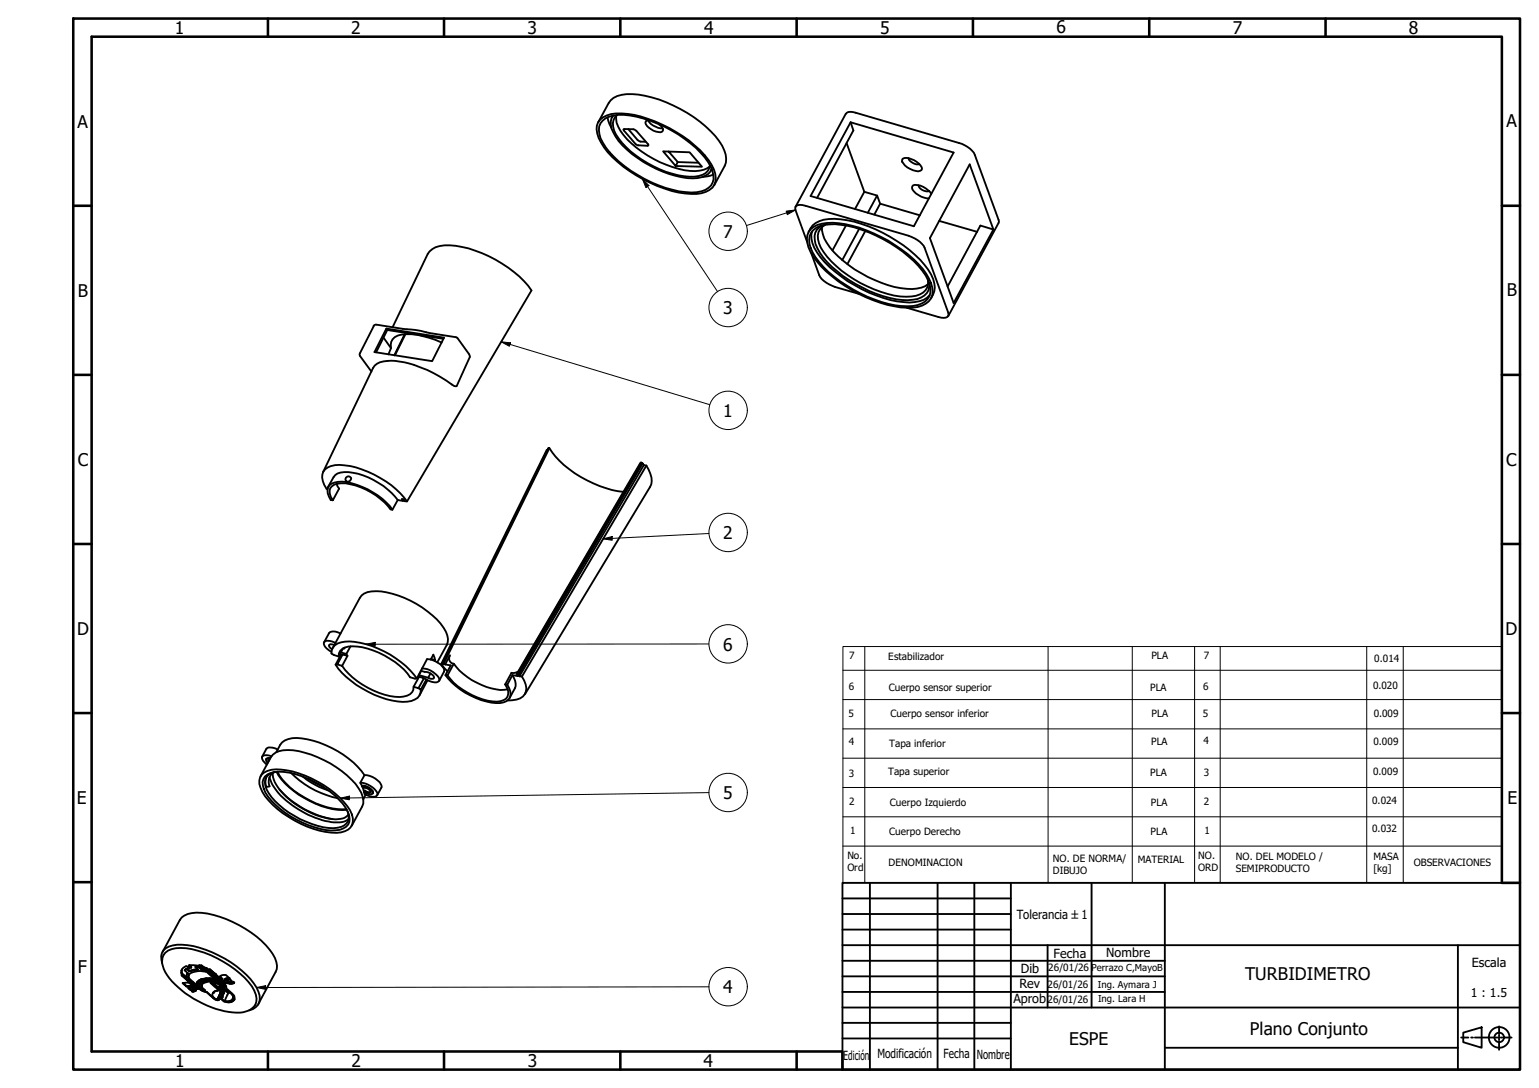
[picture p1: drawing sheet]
<svg xmlns="http://www.w3.org/2000/svg" width="420mm" height="297mm" viewBox="0 0 420 297" stroke-linecap="round" stroke-linejoin="round" font-family="sans-serif">
<!-- layer: Visible (ISO) -->
<g fill="none" stroke="#000" stroke-width=".51">
<path d="M163.3 33.4l2.9-5.3a6.5 6.5 0 0 1 6.5-2.4 35.5 35.5 0 0 1 23.6 12.8 6.8 6.8 0 0 1 1.6 6.8l-2.9 5.2M163.8 32.7a7.3 7.3 0 0 1 5.9-1.7 35.3 35.3 0 0 1 20 8.7 15.9 15.9 0 0 1 5.6 7.7 4.1 4.1 0 0 1-3.8 5.4 24.1 24.1 0 0 1-14-2.9 32.7 32.7 0 0 1-12.6-9.7 8.6 8.6 0 0 1-2-5.9l.4-.8zM164.5 32.9a9.1 9.1 0 0 1 7.6-1.4 35.5 35.5 0 0 1 20.3 11.5 9.2 9.2 0 0 1 2.4 5.9 4.6 4.6 0 0 1-4.7 3.6 30.2 30.2 0 0 1-17.8-5.8 24.1 24.1 0 0 1-8.3-8.9 4.5 4.5 0 0 1 .5-4.9zM165.9 32.1l1 2.7M167.1 32.1l.3-.6a4.1 4.1 0 0 0 0 4.7 23.4 23.4 0 0 0 10 9 24.7 24.7 0 0 0 13 3.4 4.6 4.6 0 0 0 3.9-2.5M168.2 31.6a8.6 8.6 0 0 0 3 6.4 29.1 29.1 0 0 0 18.5 8.7 6.4 6.4 0 0 0 4.1-1.2M168.5 31.4a3.9 3.9 0 0 0-.4 5.3 28.1 28.1 0 0 0 18.7 11.4 7 7 0 0 0 6.4-1.4l.6-1.6M170.2 35.3h2.7l.6 .2 3.4 3.9 .1 .3h-2.9l-.4-.2-3.4-3.9zM171.5 35.2l2.8 3.2 .6 .3h1.4M176.9 32.9a4.7 4.7 0 0 0 4 2.1M177.2 32.9l-.9 .2a1.35 1.35 0 0 0 .7 1.7 4 4 0 0 0 3.8 1.1l.2-.2a1.99 1.99 0 0 0-1.2-1.8M231.1 39.1l4.9 13.3"/>
<path d="M232.2 33.4l28.1 8.2-10.8 20.2-28.2-8.3zM232.2 33.4l.8 2.2-9.9 18.4M182.6 41.4l2.4 2.8-.5 1.1-3.5-4 7.3 .3 3.3 3.9-7.1-.2M185 44.2l5.7 .2M194.3 46.2l-.2 .4M194.8 47.7l-3 .6M217.2 56.5l13.7-25.4a2.08 2.08 0 0 1 2.7-.3l28.2 8.2 2.4 1.1a5.1 5.1 0 0 1 1.9 2.2l6.6 18.2-13.8 25.8M236 52.4l3.5 1 .8 2.2M236 52.4l-2.6 4.7M239.5 53.4l-2.6 4.7M240.3 55.6l-1.6 3M240.3 55.6l10.8 3.2"/>
<path d="M246.4 43.4a4.1 4.1 0 0 1 4.5 1.3 1.3 1.3 0 0 1 .6 1.8 3.9 3.9 0 0 1-3.8-.8 3.3 3.3 0 0 1-1.4-2zM248 43.2a2.62 2.62 0 0 0 3 1.6M250.8 50.6a2.4 2.4 0 0 0 2.9 1.5M254.3 52.9a5.1 5.1 0 0 0-5-2.3l-.3 .3a1.79 1.79 0 0 0 1.1 1.9l.7 .5a5.3 5.3 0 0 0 2.8 .9M220.3 66l-3.1-8.7a1.04 1.04 0 0 1 .2-1.1 1.04 1.04 0 0 1 1-.3l1.5 .3 28.2 8.2 1.6 .7 1.4 .9 1.3 1.6 6.5 17.8a1.04 1.04 0 0 1-.2 1.1 1.04 1.04 0 0 1-1.1 .3l-1.4-.3-8.7-2.5M220.7 63.4a5.8 5.8 0 0 1 5.6-3.6 32.5 32.5 0 0 1 18.5 6 24.3 24.3 0 0 1 10 10.4 5.3 5.3 0 0 1-.6 5.3M221.4 62.5a9.6 9.6 0 0 1 7.6-1.6 37.3 37.3 0 0 1 23.9 13.8 8.3 8.3 0 0 1 1.6 5.9 5.5 5.5 0 0 1-5.3 3.4 30.8 30.8 0 0 1-16.8-4.9 29.4 29.4 0 0 1-11.1-10.3 5.2 5.2 0 0 1 .1-6.3zM221.5 69.1l2.1 6a6.9 6.9 0 0 0 4.4 3.2l6.6 1.9M221.7 63.2a8.1 8.1 0 0 0 2.3 7.1 38.5 38.5 0 0 0 20.9 12 11 11 0 0 0 8.2-1l.7-.7M222 62.9a9 9 0 0 1 7.6-1.5 37.1 37.1 0 0 1 22.2 12.6 7.4 7.4 0 0 1 1.9 6.8 6.1 6.1 0 0 1-5.9 2.8 31.8 31.8 0 0 1-16.7-5.7 23.4 23.4 0 0 1-9.8-10.2 4.6 4.6 0 0 1 .7-4.8zM224.4 62a9.3 9.3 0 0 0 3.2 6.8 33.8 33.8 0 0 0 19.9 10.1 8.6 8.6 0 0 0 5.9-1.3M224.5 61.5a3.8 3.8 0 0 0-1.9 5.1 17.4 17.4 0 0 0 5.9 7.4 33.2 33.2 0 0 0 19.3 8 6.5 6.5 0 0 0 5.2-2l.5-.8 .2-1.9"/>
<path d="M225.4 61.3a3.8 3.8 0 0 0-1.8 5.1 22.7 22.7 0 0 0 9.4 9.8 30.7 30.7 0 0 0 14.4 4.8 6.6 6.6 0 0 0 5.3-1.8l.5-.8 .2-1.9M230.9 61.6l-3.6 6.8M234.6 62.5l-4.7 8.5M236.2 63.1l-4.9 9M256.4 60.3l10.4 3M271.2 62.7l-10.9 20-6.4-17.7 10.8-20.1 6.5 17.8-3.5-1.1-9 16.6M102 89l.7-.4 7.2 1.2 3.6 .3 11.3 2.1 3.2 4.4 .3 .9-3.6 7.8-.7 .1a33.2 33.2 0 0 0-17.1-6.9 6.9 6.9 0 0 0-4.6 1.3l-14.1 29.1M102 89l-3.8 7.7 .1 .5 3.1 4.3M104.7 92.2l2 2.8-.7 1.8M105.5 89.7l-3.3 6.4 15.8 2.5 3.2-6.4-15.7-2.5 .2 .4 15.3 2.4M105.7 90.1l-3 6.1M107.2 89.3l9.6-20a5.9 5.9 0 0 1 6-2.3 32.4 32.4 0 0 1 22.3 12.3l-34 57.6-.6-.1-.4-.5h-.4l.3 .5 .2-.4"/>
<path d="M110.5 91.2l-2.9 5.8M110.7 91.2l-2.9 5.8M120.6 93.5l-1.8-.7a16.5 16.5 0 0 0-10.2-1.2 2.83 2.83 0 0 0-1.9 3.4M89.4 133.5h-.2a4 4 0 0 1-.4-5.4 6.1 6.1 0 0 1 5.3-1.1 26.8 26.8 0 0 1 17 9.9M89.5 133v.1M89.6 132.9l1.5-2.6a4.8 4.8 0 0 1 5.3-1.2 21 21 0 0 1 12.2 7.4M90.9 136.6l-.6-.1a3.4 3.4 0 0 1-.4-4 6.5 6.5 0 0 1 6.1-.6 20.8 20.8 0 0 1 11.1 7.3M91.9 132.1l.7 1.3-1.7 3.2M94.5 130.4a.71 .71 0 0 1 1.1-.2 .71 .71 0 0 1-.1 1.1 .76 .76 0 0 1-1.1 0l-.1-.4zM108.6 136.5l-1.5 2.7-.5-.1a18.7 18.7 0 0 0-13.5-7.2 2.85 2.85 0 0 0-3.1 2.1l.3 1.6 .6 1M108.6 136.5l1.4 .3M149.5 122.9l-.2-.1-28.8 58.5h.7l-.3-.3"/>
<path d="M149.8 122.3l.2 .1-28.7 58.5h-.2M149.8 122.3l-28.9 58.7zM150 122.4a29.3 29.3 0 0 0 18.7 11.7l1.5 .2M175.1 126.3h-.2l-33.7 57.8M175.1 126.3l.4 .2-33.9 57.8-.4-.2zM175.5 126.5l.3 .5M175.8 127l-34 57.6-.2-.3M175.8 127l.7 .1M176.5 127.1l-34 57.6-.7-.1M176.5 127.1a5.5 5.5 0 0 1 .9 5.9l-34.1 56.5M90.8 177l7.4-13.8a4.3 4.3 0 0 1 4.5-1.8 26 26 0 0 1 18.4 10 5 5 0 0 1 .9 4.7l-2.6 4.7M91.2 176.1a.94 .94 0 0 0-1.4 .2l.9 1"/>
<path d="M91.6 175.5a3.1 3.1 0 0 0-3-.3 1.34 1.34 0 0 0 .6 1.8l1.3 1M92.5 179.2a3.1 3.1 0 0 1 3.8-2.7 21.6 21.6 0 0 1 15.7 8.4l1.3 .4 .5-.1 1.5-2.7M92.7 178.7h.4M93 173a2.56 2.56 0 0 0-3.1-.2l-1.4 2.6M93 178.1l1.6 .4M93.1 178.7l-1.5 2.8M93.5 178.7l1.4 .4-1.5 2.7-1.3-.4zM93.5 178.7h-.4M93.6 177.1l-1.1 2.1-2-.8a2.93 2.93 0 0 1 2.6-3 19.1 19.1 0 0 1 11.8 2.4l1.7 .9a22.9 22.9 0 0 1 7.2 6.5M93.7 177h.3M94 176.9v.1M94.1 176.8l-.1 .2"/>
<path d="M94.6 178.5l.3 .6M95.7 176.5l-1.1 2M117.7 179.9l1.1 .4M91.6 181.5a25.8 25.8 0 0 0 15.4 9.7 8.5 8.5 0 0 0 7-.7l.8-1.3 .1-.9M92.1 181.4l-.5 .1M93.4 181.8a21.7 21.7 0 0 0 15.8 8.5 3.8 3.8 0 0 0 3.6-2l.1-.8M114.4 184.3l2.5 .7M114.4 184.8l1.4 .4-1.6 2.7-1.3-.4zM114.9 183.1l2.5 .7a1.36 1.36 0 0 1 1.1 1.3 1.2 1.2 0 0 1-1.6-.1M115 183.2l-.6 1.1v.5M115.3 182.5a5.6 5.6 0 0 1 4.7 2.9l-.1 .5a2.83 2.83 0 0 1-3.5-.4M115.3 182.5l1.3-2.6a5.5 5.5 0 0 1 4.7 3l-1.4 3"/>
<path d="M115.8 185.2l.6 .3-1.5 2.8-.7-.4M116.7 185.7l-2.1 4.1M117.5 183.8l-.6 1.2M117.6 180.1l.7-1.4 .5 1.6M118.8 180.3l-.1 .2M120.5 181.3l1.7 2M121.3 180.9l.2 .5M121.5 181.4l1.3-2.5a1.48 1.48 0 0 0 1.1 2.3l-1.7 3.2M121.5 181.4l1.6 .3-1.5 2.6 .6 .1M121.6 184.3a20.1 20.1 0 0 0 14.9 7.6 2.64 2.64 0 0 0 2.5-1.2 2.64 2.64 0 0 0 0-2.8l-.5-1M122.2 184.4a19 19 0 0 0 13.4 7.2 2.88 2.88 0 0 0 3.1-2.1v-.8l-.8-1.8M123.9 181.2a18.7 18.7 0 0 0 12.7 7.2l2-.2"/>
<path d="M137.9 186.9h.6M139.9 184.3a3.9 3.9 0 0 1 .7 3.6l-1.5 2.6M139.9 184.3l-1.4 2.6M141 184.1l.4 .5-1.5-.3M141.4 183.4l-1.2 .4-.6-.1-1.7 3.2M142.5 184.7a4.8 4.8 0 0 1 .8 4.8 4 4 0 0 1-3.5 1.7h-1.2M71.1 211.9l2.9-5.2a4.8 4.8 0 0 1 4.6-1.9 27.5 27.5 0 0 1 19.3 10.5 5.3 5.3 0 0 1 1 4.9l-2.9 5.3M71.4 211.5a5.8 5.8 0 0 1 5.3-1.4 27.7 27.7 0 0 1 18.9 11.1 3.7 3.7 0 0 1-1.4 5.7 15.4 15.4 0 0 1-10.4-1.2 25.8 25.8 0 0 1-12.2-9.5 4.1 4.1 0 0 1-.2-4.7zM72.3 212a7.3 7.3 0 0 1 6.6-1.1 26.6 26.6 0 0 1 15.5 9.6 4.6 4.6 0 0 1 .7 4.6 5.1 5.1 0 0 1-4.7 1.6 26.6 26.6 0 0 1-17.2-9.2 4.5 4.5 0 0 1-.9-5.5zM73.3 207.6v.2M73.5 207.5l-.2 .1v.3M73.6 212.1a15 15 0 0 0 7 8.3 22.1 22.1 0 0 0 12 4.1l1.3-.2 1.3-.7"/>
<path d="M73.7 207.1h-.5l-.6 .2 .2 .6 .3 .4M73.8 207h-.8l-.4 .3M74.1 206.5a2.09 2.09 0 0 0-2.6 .2 2.89 2.89 0 0 0 1.3 2.1M74.4 211.1a9.8 9.8 0 0 0 3.8 6.5 21.8 21.8 0 0 0 14.1 6l1.8-.3 1-.9M74.9 210.8a2.91 2.91 0 0 0-1.3 3.9l-.9 .2a3.8 3.8 0 0 1 0-2.8M75.1 210.7a3.1 3.1 0 0 0-2.3 4.8 22.9 22.9 0 0 0 13.9 10 9.3 9.3 0 0 0 7.3-.2 2.77 2.77 0 0 0 .9-3.8M75.4 205.3a5.1 5.1 0 0 1 5.6-3.8 26.2 26.2 0 0 1 18.5 10.1M75.5 210.7a23.5 23.5 0 0 0 16.7 10.4h2.5M75.8 210.7a18.8 18.8 0 0 0 8.8 7.9 18.3 18.3 0 0 0 10 2.3M75.8 204.6l-1.3-.5a1.61 1.61 0 0 0-1.8 .4l-1.1 2.1M76.3 215.6a25.4 25.4 0 0 0 14.6 8M79.5 211.1a25 25 0 0 0 12.7 6.8"/>
<path d="M82.7 212l3.3 2.2 3.7 1.6M84.3 212.6l4 2.2M98.4 213.7a5.6 5.6 0 0 1 4.7 2.9l-.1 .5a2.83 2.83 0 0 1-3.5-.3l-.1-.5M98.8 214.7a3 3 0 0 1 3 1.9 1.39 1.39 0 0 1-1.9 0l-.5-.4M98.8 214.7l.5 .4a1.59 1.59 0 0 1 1.9 1.2 1.29 1.29 0 0 1-1.6-.4M98.9 214.6a2.78 2.78 0 0 1 3 1.9l-.2 .1M98.9 214.6l-.1 .1M99 214.9l.3 1M99.5 211.6a5.2 5.2 0 0 1 4.7 3l-1.2 2.5M99.5 211.6l-1.1 2.1 .5 .9M99.5 216l-.2-.1 .1 .2M99.6 215.8l-.2 .4z"/>
<path d="M99.6 215.8l.9 .5h.7M99.8 217l-.6 1.2M44.4 259.9l4.7-8.7a5.9 5.9 0 0 1 6-2 30.2 30.2 0 0 1 18.5 10.1 5.8 5.8 0 0 1 1.6 6.1l-4.7 8.7M44.3 263a3.4 3.4 0 0 1 2.9-4.9 20.3 20.3 0 0 1 12.5 2.7 25.4 25.4 0 0 1 10.3 8.8 4.7 4.7 0 0 1 .4 4.8l-1.4 1.1-1 .3M45.1 260.1a8.3 8.3 0 0 1 7.3-1 29.7 29.7 0 0 1 16.4 10.2 5.4 5.4 0 0 1 .9 5 6.2 6.2 0 0 1-6.1 2.1 27.6 27.6 0 0 1-18-10.2l-.9-1.7a4 4 0 0 1 .4-4.4zM49.6 265.7l1.3 1.1M49.7 266.1l-.1 .2v-.2l3.3 2.6-.5 .1M49.7 266.2l2.7 2.6-2.8-2.5M50 268.4l.9 1-1.1-1a2.04 2.04 0 0 1 2.7 .7 .72 .72 0 0 1 1.2 .3l-.9 .1-.3-.1M50.4 264.9l.9 .8-.2 .3M50.6 264.7l-.2 .2M50.7 264.7l.4-.2z"/>
<path d="M50.7 264.8l-.3 .1M51 269.2l1.5 .1M51.1 264.5l.7 .6 1.2-.4h1M51.2 264l.7-.2zM51.2 264l.4 .3 .6-.1M51.2 265.7l-.3 .5 .1 .8-1.5-1.2M51.4 269.6l.7 .6M51.7 263.5l.1 .3M51.8 263.8l-.2-.3h1.3a3.3 3.3 0 0 1 2.9 1.4l-.6-.1-.9-.7M51.8 263.8l-.6 .2-.3-.2a1.94 1.94 0 0 0-1.4 2l.2-1.2M51.9 263.8l.3 .4zM52.4 270.5h.1"/>
<path d="M52.7 270.1a.74 .74 0 0 0-1.3-.3l.6 .4 .7-.1-.5 .1M52.8 268.6l-.3 .1M53.3 269.9l-.1 .3M53.3 264h1.1h-1.1l.8 .8-2.4 .4-.7-.7M53.5 270.3l-.7 .3-.3-.1M53.6 270.1l.8-.3-.8 .3a.76 .76 0 0 1-1.3 .4l.9-.3M53.7 269.3l-2.8 .1M53.8 268.1l-.2 .7M54 268.5l.1 1.2-.1-.2a1.34 1.34 0 0 1 1.2-1.8 7.8 7.8 0 0 1 5.7 .6l1-.2a1.57 1.57 0 0 0 1.9-.1l.1 .2a1.36 1.36 0 0 1-1.9 .2l-.8 .1M54.1 269.7l-.8 .2-.1 .3M54.4 269.8l2.1 1-1.3-.3-.9-.6M54.4 264l1.2 .8"/>
<path d="M54.5 263.6l1.5 1.2M54.5 268.8a2.62 2.62 0 0 1 2.6-1.2 4.9 4.9 0 0 1 4.3 1.5l-.1 .3M54.9 263.6l-.1 .2M55.1 268.8a4.9 4.9 0 0 1 6.2 .6M55.2 263.7l-.4 .1 3.6 3.3 .7 .2M55.2 263.8l3.9 3.5M55.6 264l3.5 3.3M56.2 265.3a5.1 5.1 0 0 0-4.7 .9l-.1 .3a.95 .95 0 0 0 .5 1.1l1.7 1.4-.9-.9a1.9 1.9 0 0 1-1.3-1.7l.2-.2M56.3 265.1l-.1 .2v-.3l-.7-.3-1.2-1.2 .8 .1 .7 .5a1.87 1.87 0 0 1 1.7 1.1l.4 .5-.4-.1M56.4 270.9l2.4 2a.73 .73 0 0 0 1.2-.3l.1-.3a2.7 2.7 0 0 0 3.9 .5M56.5 270.8l2.4 2a.75 .75 0 0 0 1-.1M57.3 264.7l1.3 1.3"/>
<path d="M57.5 265.6l2.3 2a8.1 8.1 0 0 0-5.3 0l-.5 .4M57.5 268.3h.5zM57.5 268.3l1.9 1.8 .4 .1M57.8 265.5l-.3 .1M57.9 268.5l1.7 1.3 .2 .4M58 268.3l.9 .9M58.1 271.1a1.28 1.28 0 0 0 1.3 1.7l.5-1.1M58.1 271.1a2.35 2.35 0 0 1 2.1-.6l-.1 .8M58.1 271.2a1.9 1.9 0 0 1 2.2-.8l-.2 .8-.7 1.5M58.3 268.4l2 .3-2-.3 1.2 1.1 .7-.7M58.4 265.9l1.4 1.4-1.6-1.4 .4 .1M58.6 266l-1.5-1.4 3.1 2.6-.4 .1"/>
<path d="M58.9 269.3l.9 .9M59.6 267.5a7.1 7.1 0 0 0-5.2 .1l-.6 .7M59.6 269.4v.1M59.7 269.6l.1 .2a1.57 1.57 0 0 1 .4 2.5l.2 .2 .2-.2M59.7 269.6h.1M59.8 269.5l.6 .3 .9 .9zM60.1 266.6l.7 .7-.9-.6a1.74 1.74 0 0 1 2.8 .4l-1 .1M60.1 269.1l1.9 1.6zM60.1 267.1l-.3 .2M60.1 269.2l.2-.2 .3 .3 1.4 1.4M60.6 267.9l.8-.1-.9 .2M60.8 267.4l-.8 .2 .5 .4-.3-.4"/>
<path d="M60.9 271.6l-.4 .8M61.3 270.7l-.2 .5M61.3 270.6l-.6 1.5M61.3 269.4a2.37 2.37 0 0 0-2.4-1.6 5.2 5.2 0 0 0-4.3 .8l-.1 .2a1.4 1.4 0 0 0 1.4 1.7 1.41 1.41 0 0 1-.8-1.5v-.2a1.49 1.49 0 0 0 .9 1.6l-.1 .2M61.5 267.3l-.1 .1M62 267.6a.78 .78 0 0 1 1.2 .4 .87 .87 0 0 1-1.2-.4zM62 267.6a.82 .82 0 0 0 1.2 .3M62.3 271l.1-.1a1.32 1.32 0 0 1 1.1 1.8M62.4 270.9a1.18 1.18 0 0 1 1.2 1 1.18 1.18 0 0 1-.7 1.3l-1.5 .1zM62.6 267.1a.81 .81 0 0 0-1.2 .7M63.9 268.3l-.7 .2-1.4-.2-.6 .2 .5 .7 .1 .7 1.6 1.4a1.28 1.28 0 0 1 .6 1.6 1.28 1.28 0 0 1-1.5 .8l-1.4-.3-1.1-1"/>
</g>
<g fill="#000">
<circle cx="53.3" cy="270.1" r=".25"/>
<circle cx="53.7" cy="270" r=".25"/>
<circle cx="54.8" cy="263.7" r=".25"/>
<circle cx="54.9" cy="263.6" r=".25"/>
<circle cx="57.5" cy="265.6" r=".25"/>
<circle cx="57.5" cy="265.5" r=".25"/>
<circle cx="58.2" cy="271.1" r=".25"/>
<circle cx="58.6" cy="266" r=".25"/>
<circle cx="58.7" cy="265.9" r=".25"/>
<circle cx="59.1" cy="267.1" r=".25"/>
<circle cx="59.5" cy="272.5" r=".25"/>
<circle cx="59.8" cy="269.5" r=".25"/>
<circle cx="59.9" cy="269.4" r=".25"/>
<circle cx="59.9" cy="272.7" r=".25"/>
<circle cx="60.1" cy="267.1" r=".25"/>
<circle cx="60.2" cy="269" r=".25"/>
<circle cx="60.6" cy="272.3" r=".25"/>
<circle cx="61.3" cy="269.4" r=".25"/>
<circle cx="61.5" cy="267.3" r=".25"/>
</g>
<g fill="none" stroke="#000" stroke-width=".51">
<path d="M230 241h185v51h-185zM230 253.8h46M230 249.5h46M230 245.3h46M230 258h185M237.5 241v51M256 241v51M266 241v51M276 241v51M286 258v17.1M298 241v34.1M318 241v51"/>
<path d="M398 258v34M230 279.3h46M230 270.8h88M230 266.6h88M230 262.3h88M230 275.1h185M230 283.5h46M318 286.1h80M398.9 283.3h2M399.5 281.9l5-1.4v5.6l-5-1.6zM401.6 283.3h.5M402.7 283.3h5.5"/>
<path d="M408.5 283.3h.3M409.1 283.3h.4M409.3 283v.4M409.3 280.2v2M409.3 282.5v.3M409.3 283.7v.3M409.3 284.3v2.3M409.8 283.3h.2M410.3 283.3h2.4"/>
<circle cx="409.3" cy="283.2" r="2.83"/>
<circle cx="409.3" cy="283.2" r="1.3"/>
</g>
<!-- layer: Borde (ISO) -->
<g fill="none" stroke="#000" stroke-width=".7">
<path d="M20 5.1h395v286.9h-395zM73.2 5.1v4.9M121.2 5.1v4.9M169.4 5.1v4.9M217.5 5.1v4.9M265.6 5.1v4.9M313.8 5.1v4.9M361.9 5.1v4.9M20 56.2h5M410 56.2h5M20 102.3h5M410 102.3h5"/>
<path d="M20 148.5h5M410 148.5h5M20 194.7h5M410 194.7h5M20 240.8h5M415 241h-5v-231h-385v277.1h205v4.9M73.2 287.1v4.9M121.2 287.1v4.9M169.4 287.1v4.9M217.5 287.1v4.9"/>
</g>
<g fill="none" stroke="#000" stroke-width=".27">
<path d="M236.1 176.5v64.5M286.1 176.5v64.5M309.1 176.5v64.5M326.1 176.5v64.5M333.1 176.5v64.5M373.1 176.5v64.5M383.1 176.5v64.5M230.1 183h179.9M230.1 191h179.9M230.1 199h179.9M230.1 207h179.9M230.1 215h179.9"/>
<path d="M230.1 223h179.9M230.1 231h179.9M230.1 241h179.9h-179.9v-64.5h179.9v64.5"/>
</g>
<g fill="none" stroke="#000" stroke-width=".27">
<path d="M175.4 48.9l1.8 1.8-.9 .5zM175.4 48.9l20.5 30.7M214.6 57.6l2.6-.3-2.3 1.3zM217.2 57.3l-13.4 4.3M136.8 93.3l2.6 .3-.3 .9zM136.8 93.3l56.9 17.2M164.7 147.1l2.4-.6v1zM193.5 145.7l-28.8 1.4M99.9 175.9l2.5-.5v1zM193.5 175.8l-93.6 .1M92.9 217.9l2.5-.6v1.1zM193.5 216.4l-100.6 1.5"/>
<path d="M70 269.6l2.5-.5v1zM193.5 269.4l-123.5 .2"/>
<circle cx="198.8" cy="63.1" r="5.2"/>
<circle cx="198.8" cy="84" r="5.2"/>
<circle cx="198.8" cy="112" r="5.2"/>
<circle cx="198.8" cy="145.4" r="5.2"/>
<circle cx="198.8" cy="175.8" r="5.2"/>
<circle cx="198.8" cy="216.4" r="5.2"/>
<circle cx="198.8" cy="269.4" r="5.2"/>
</g>
<path d="M175.4 48.9l1.8 1.8-.9 .5zM214.6 57.6l2.6-.3-2.3 1.3zM136.8 93.3l2.6 .3-.3 .9zM164.7 147.1l2.4-.6v1zM99.9 175.9l2.5-.5v1zM92.9 217.9l2.5-.6v1.1zM70 269.6l2.5-.5v1z" fill="#000"/>
<g font-size="4.8">
<text x="47.8" y="9.3">1</text>
<text x="95.9" y="9.3">2</text>
<text x="144" y="9.3">3</text>
<text x="192.3" y="9.3">4</text>
<text x="240.3" y="9.2">5</text>
<text x="288.4" y="9.1">6</text>
<text x="336.5" y="9.3">7</text>
<text x="384.6" y="9.3">8</text>
<text x="21.1" y="34.8">A</text>
<text x="411.3" y="34.6">A</text>
<text x="197.4" y="64.9">7</text>
<text x="21.3" y="81.1">B</text>
<text x="411.4" y="80.9">B</text>
<text x="197.4" y="85.8">3</text>
<text x="197.4" y="113.8">1</text>
<text x="21.3" y="127.2">C</text>
<text x="411.2" y="127.3">C</text>
<text x="197.4" y="147.2">2</text>
<text x="21.1" y="173.3">D</text>
<text x="411" y="173.3">D</text>
<text x="197.4" y="177.6">6</text>
<text x="21" y="219.5">E</text>
<text x="197.4" y="218.1">5</text>
<text x="411.5" y="219.6">E</text>
<text x="21.2" y="265.6">F</text>
<text x="339.9" y="267.5">TURBIDIMETRO</text>
<text x="197.4" y="271.1">4</text>
<text x="291.8" y="285.2">ESPE</text>
<text x="341.2" y="282.6">Plano Conjunto</text>
<text x="47.8" y="291.3">1</text>
<text x="95.9" y="291.3">2</text>
<text x="144.1" y="291.2">3</text>
<text x="192.1" y="291.3">4</text>
</g>
<g font-size="3.4">
<text x="277.6" y="250.8">Tolerancia ±1</text>
<text x="287.7" y="261.5">Fecha</text>
<text x="302" y="261.3">Nombre</text>
<text x="401.8" y="263.9">Escala</text>
<text x="278.3" y="269.7">Rev</text>
<text x="278.7" y="265.7">Dib</text>
<text x="276.7" y="273.8">Aprob</text>
<text x="401.5" y="272.3">1 : 1.5</text>
<text x="230.3" y="289.3">Edición</text>
<text x="239.5" y="289">Modificación</text>
<text x="257.6" y="288.8">Fecha</text>
<text x="266.7" y="289">Nombre</text>
</g>
<g font-size="2.7">
<text x="328.6" y="179.9">7</text>
<text x="231.8" y="180">7</text>
<text x="242.5" y="180.3">Estabilizador</text>
<text x="314.3" y="180">PLA</text>
<text x="375.2" y="180.6">0.014</text>
<text x="231.7" y="188.5">6</text>
<text x="242.6" y="188.6">Cuerpo sensor superior</text>
<text x="314" y="188.6">PLA</text>
<text x="328.5" y="188.3">6</text>
<text x="374.8" y="188.2">0.020</text>
<text x="231.6" y="195.8">5</text>
<text x="243.1" y="195.7">Cuerpo sensor inferior</text>
<text x="314.4" y="195.8">PLA</text>
<text x="328.4" y="195.6">5</text>
<text x="375" y="195.8">0.009</text>
<text x="231.8" y="203.3">4</text>
<text x="242.8" y="203.9">Tapa inferior</text>
<text x="314.3" y="203.4">PLA</text>
<text x="328.5" y="203.2">4</text>
<text x="375" y="203.4">0.009</text>
<text x="231.8" y="212.1">3</text>
<text x="242.4" y="211.7">Tapa superior</text>
<text x="314" y="211.8">PLA</text>
<text x="328.6" y="211.9">3</text>
<text x="374.9" y="211.5">0.009</text>
<text x="231.8" y="219.8">2</text>
<text x="243" y="220.1">Cuerpo Izquierdo</text>
<text x="314.2" y="220.1">PLA</text>
<text x="328.6" y="219.7">2</text>
<text x="374.6" y="219.4">0.024</text>
<text x="232.1" y="227.8">1</text>
<text x="242.8" y="227.9">Cuerpo Derecho</text>
<text x="328.9" y="227.6">1</text>
<text x="374.6" y="227.2">0.032</text>
<text x="314.1" y="228">PLA</text>
<text x="231.3" y="234.5">No.</text>
<text x="231.3" y="237.8">Ord</text>
<text x="242.6" y="236.5">DENOMINACION</text>
<text x="287.4" y="235.3">NO. DE NORMA/</text>
<text x="287.4" y="238.6">DIBUJO</text>
<text x="310.6" y="235.5">MATERIAL</text>
<text x="327.1" y="234.6">NO.</text>
<text x="327.1" y="237.9">ORD</text>
<text x="337.4" y="234.9">NO. DEL MODELO /</text>
<text x="337.4" y="238.2">SEMIPRODUCTO</text>
<text x="375" y="234.8">MASA</text>
<text x="375" y="238.1">[kg]</text>
<text x="386" y="236.5">OBSERVACIONES</text>
<text x="286" y="269.8">26/01/26</text>
<text x="286.2" y="265.2">26/01/26</text>
<text x="286" y="273.8">26/01/26</text>
</g>
<g font-size="2.6">
<text x="298" y="265">Perrazo C,MayoB</text>
<text x="299.7" y="269.6">Ing. Aymara J</text>
<text x="299.8" y="273.7">Ing. Lara H</text>
</g>
</svg>
